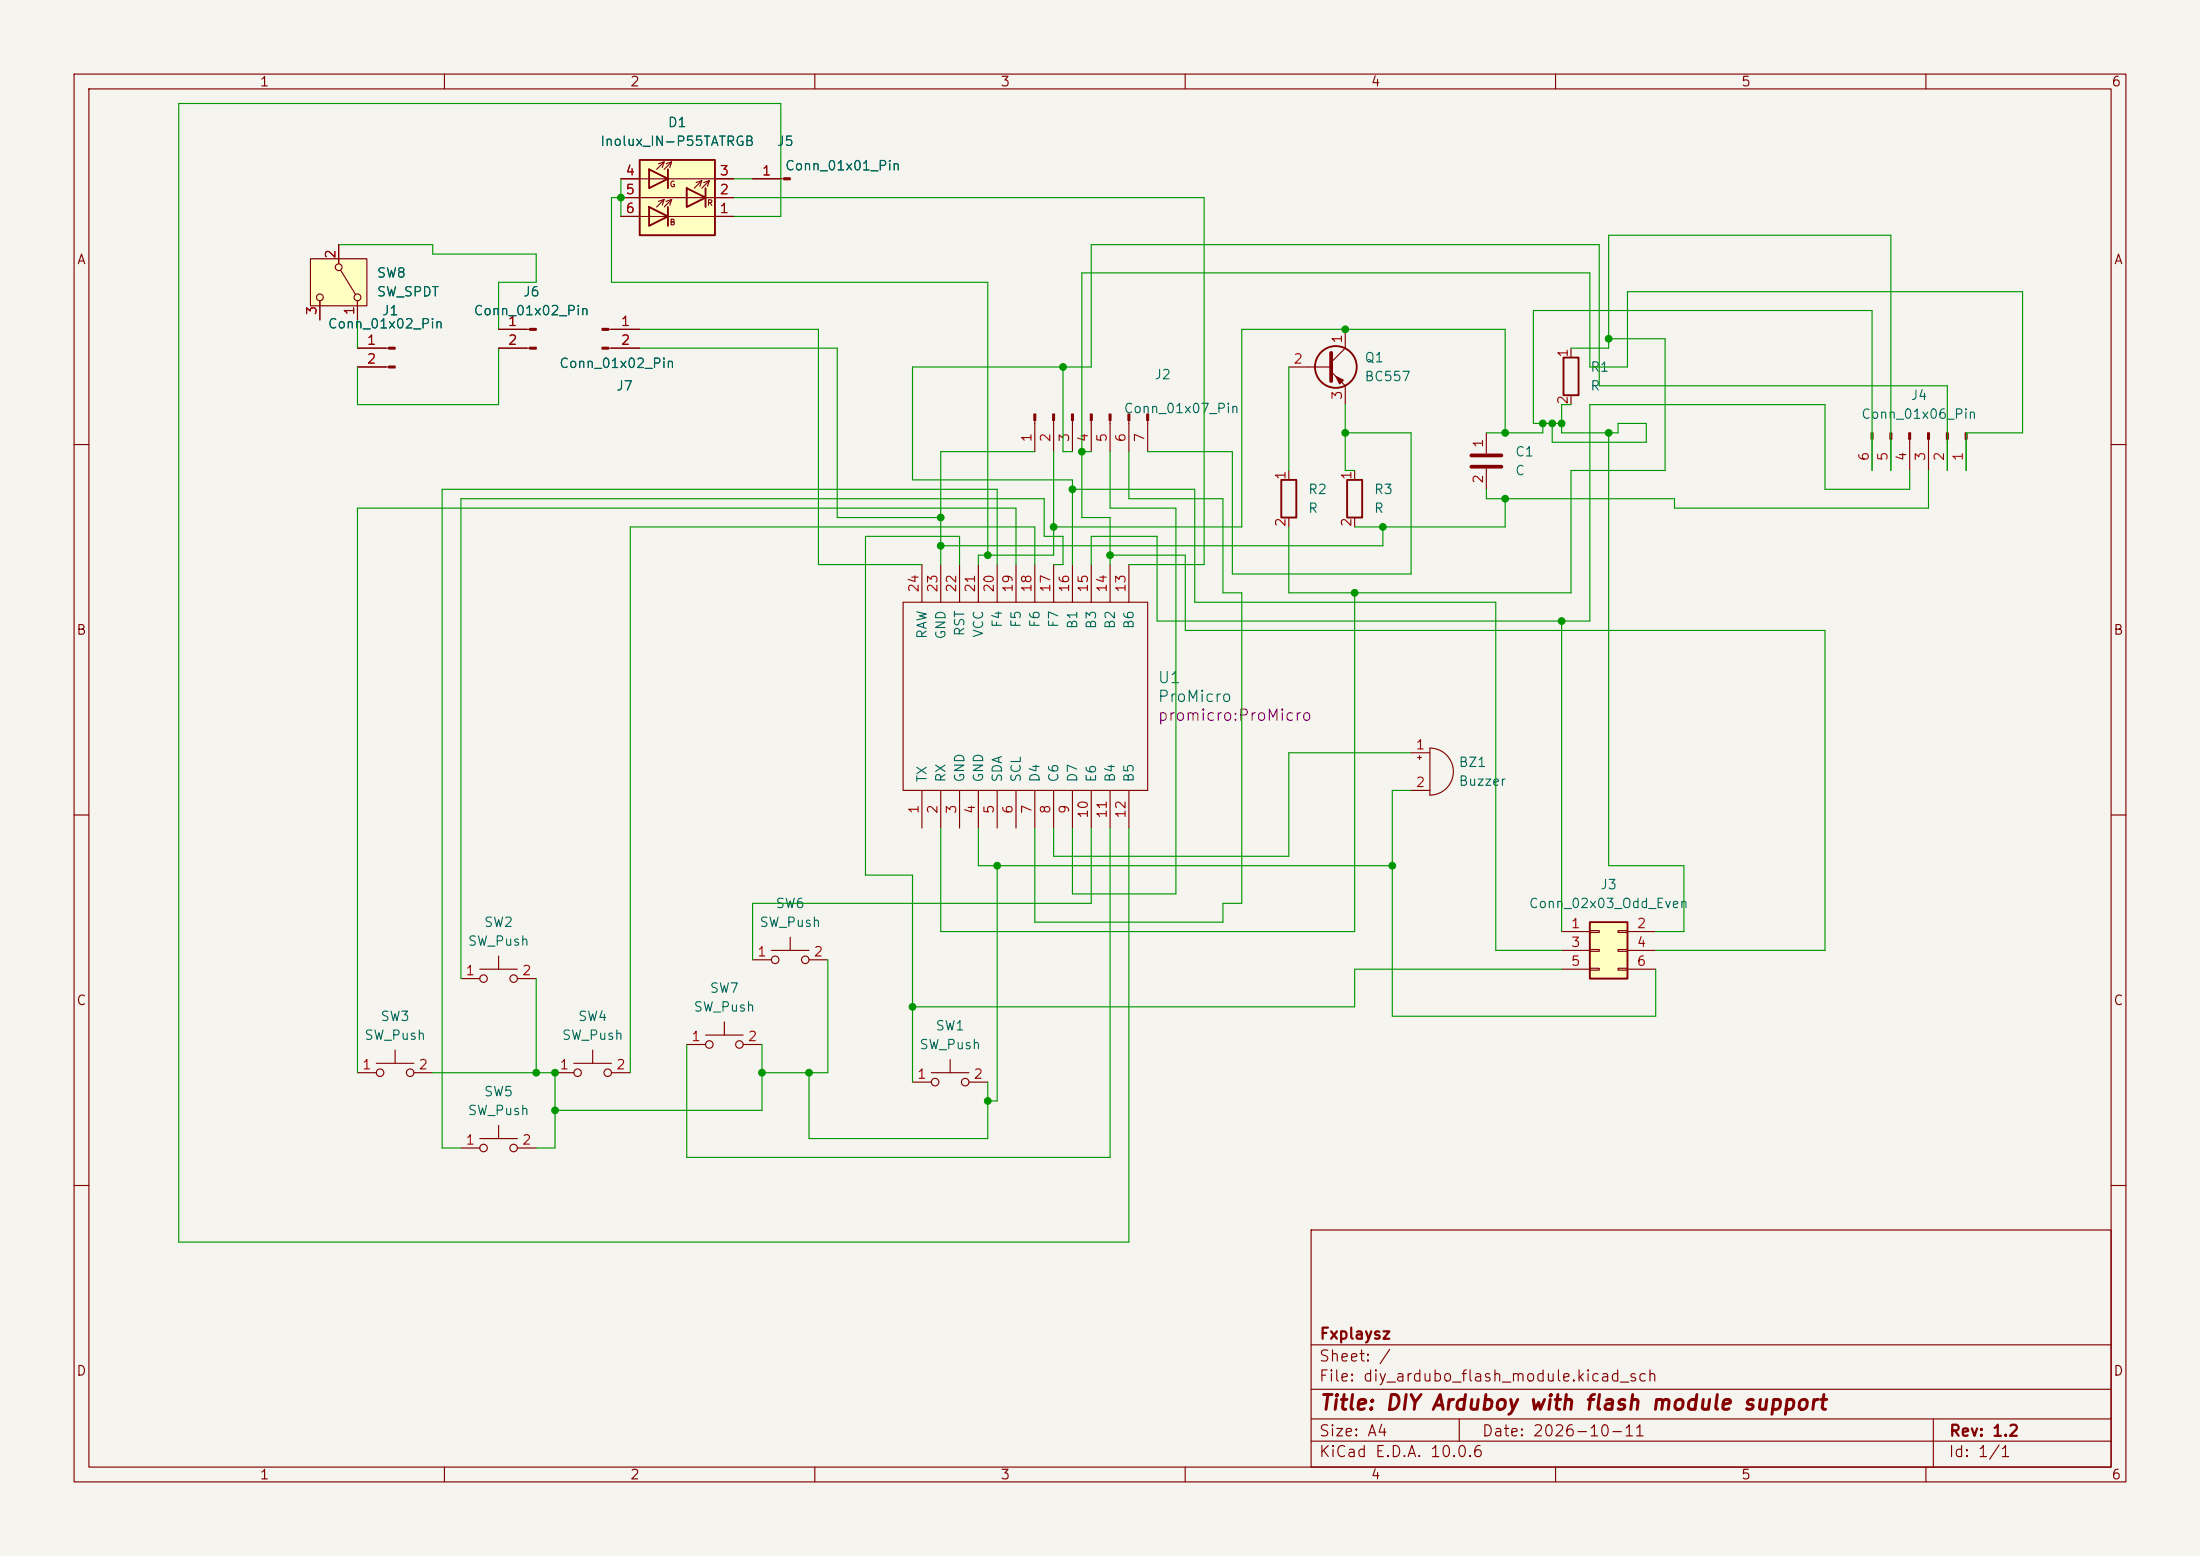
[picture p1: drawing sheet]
<svg xmlns="http://www.w3.org/2000/svg" width="297mm" height="210mm" viewBox="0 0 297 210" stroke-linecap="round" stroke-linejoin="round" font-family="sans-serif">
<path d="M0 0h297v210h-297z" fill="#f5f4ef" stroke="#f5f4ef" stroke-width=".14"/>
<g fill="none" stroke="#840000" stroke-width=".15">
<path d="M10 10h277v190h-277zM12 12h273v186h-273zM60 10v2M110 10v2M160 10v2M210 10v2M260 10v2M48.3 47h4.2M48.3 49.5h4.2M10 60h2M285 60h2M10 110h2"/>
<path d="M285 110h2M10 160h2M177 166h108v32h-108zM285 160h2M60 198v2M110 198v2M160 198v2M177 194.5h108M177 191.5h108M177 187.5h108M177 181.5h108M197 191.5v3"/>
<path d="M210 198v2M260 198v2M261 191.5v6.5"/>
</g>
<g fill="#840000" stroke="#840000" stroke-width=".15">
<path d="M52.5 46.9h.8v.2h-.8z"/>
<path d="M52.5 49.4h.8v.3h-.8z"/>
</g>
<path d="M41.9 34.9h7.6v6.4h-7.6z" fill="#ffffc2"/>
<g fill="none" stroke="#840000" stroke-width=".15">
<path d="M41.9 34.9h7.6v6.4h-7.6zM45.7 33v2.6M46 36.4l2 3.4M43.2 40.6v2.6M48.3 40.6v2.6M67.3 44.5h4.2M67.3 47h4.2M124.5 76.2v5.1M127 76.2v5.1M129.5 76.2v5.1M132.1 76.2v5.1M134.6 76.2v5.1"/>
<path d="M137.2 76.2v5.1M139.7 76.2v5.1M142.2 76.2v5.1M144.8 76.2v5.1M147.3 76.2v5.1M149.9 76.2v5.1M152.4 76.2v5.1M121.9 81.3h33v25.4h-33zM124.5 106.7v5.1M127 106.7v5.1M129.5 106.7v5.1M132.1 106.7v5.1"/>
<path d="M134.6 106.7v5.1M137.2 106.7v5.1M139.7 106.7v5.1M142.2 106.7v5.1M144.8 106.7v5.1M147.3 106.7v5.1M149.9 106.7v5.1M152.4 106.7v5.1M190.5 101.6h2.5M190.5 106.7h2.5M191.4 102.2h.5M191.6 102v.5"/>
<path d="M193 101a3.2 3.2 0 0 1 3.2 3.1 3.2 3.2 0 0 1-3.2 3.2zM62.2 132.1h2.6M64.8 130.8h5M67.3 129v1.8M69.8 132.1h2.6M101.6 129.5h2.5M104.1 128.3h5.1M106.7 126.5v1.8M109.2 129.5h2.6"/>
<circle cx="45.7" cy="36.1" r=".46"/>
<circle cx="43.2" cy="40.1" r=".46"/>
<circle cx="48.3" cy="40.1" r=".46"/>
<circle cx="65.3" cy="132.1" r=".51"/>
<circle cx="69.3" cy="132.1" r=".51"/>
<circle cx="104.6" cy="129.5" r=".51"/>
<circle cx="108.7" cy="129.5" r=".51"/>
</g>
<g fill="#840000" stroke="#840000" stroke-width=".15">
<path d="M71.5 44.3h.9v.3h-.9z"/>
<path d="M71.5 46.9h.9v.2h-.9z"/>
</g>
<path d="M86.4 21.6h10.1v10.2h-10.1z" fill="#ffffc2"/>
<g fill="none" stroke="#840000" stroke-width=".25">
<path d="M86.4 21.6h10.1v10.2h-10.1zM87.6 22.9l2.6 1.2-2.6 1.3zM87.6 27.9l2.6 1.3-2.6 1.3zM90.2 22.9v2.5M90.2 27.9v2.6M92.7 25.4l2.5 1.3-2.5 1.2zM95.2 25.4v2.5M211.1 48.3h2v5h-2zM173 64.8h2v5.1h-2zM181.9 64.8h2v5.1h-2z"/>
<circle cx="180.3" cy="49.5" r="2.82"/>
</g>
<g fill="none" stroke="#840000" stroke-width=".15">
<path d="M83.8 24.1h15.3M83.8 26.7h15.3M83.8 29.2h15.3M88.9 22.1l.8-.3-.3 .8M88.9 27.2l.8-.3-.3 .8M89.7 21.8l-1.1 1.1M89.7 26.9l-1.1 1M89.9 22.1l.8-.3-.3 .8M89.9 27.2l.8-.3-.3 .8M90.7 21.8l-1 1.1M90.7 26.9l-1 1M94 24.6l.7-.2-.2 .7"/>
<path d="M94.7 24.4l-1 1M95 24.6l.8-.2-.3 .7M95.8 24.4l-1.1 1M101.6 24.1h4.2M82.1 44.5h4.3M82.1 47h4.3M139.7 56.7v4.3M142.2 56.7v4.3M144.8 56.7v4.3M147.3 56.7v4.3M149.9 56.7v4.3M152.4 56.7v4.3"/>
<path d="M154.9 56.7v4.3M174 49.5h5.7M179.7 50.2l1.9 1.9v2.5M181.6 44.5v2.5l-1.9 1.9M200.7 58.4v2.8M212.1 47v1.3M212.1 53.3v1.3M252.7 59.3v4.2M255.3 59.3v4.2M257.8 59.3v4.2M260.3 59.3v4.2M262.9 59.3v4.2"/>
<path d="M265.4 59.3v4.2M174 63.5v1.3M174 69.9v1.2M182.9 63.5v1.3M182.9 69.9v1.2M200.7 63.2v2.8M95.2 139.7h5.1M97.8 137.9v1.8M92.7 141h2.5M100.3 141h2.6"/>
<circle cx="95.8" cy="141" r=".51"/>
<circle cx="99.8" cy="141" r=".51"/>
</g>
<g fill="#840000" stroke="#840000" stroke-width=".15">
<path d="M265.3 58.4h.3v.9h-.3z"/>
<path d="M262.8 58.4h.2v.9h-.2z"/>
<path d="M260.2 58.4h.3v.9h-.3z"/>
<path d="M257.7 58.4h.2v.9h-.2z"/>
<path d="M255.1 58.4h.3v.9h-.3z"/>
<path d="M252.6 58.4h.3v.9h-.3z"/>
<path d="M81.3 44.3h.8v.3h-.8z"/>
<path d="M81.3 46.9h.8v.2h-.8z"/>
<path d="M105.8 24h.9v.3h-.9z"/>
<path d="M139.6 55.9h.2v.8h-.2z"/>
<path d="M142.1 55.9h.3v.8h-.3z"/>
<path d="M144.7 55.9h.2v.8h-.2z"/>
<path d="M147.2 55.9h.2v.8h-.2z"/>
<path d="M149.7 55.9h.3v.8h-.3z"/>
<path d="M152.3 55.9h.2v.8h-.2z"/>
<path d="M154.8 55.9h.3v.8h-.3z"/>
<path d="M180.3 50.8l1.1 .5-.6 .5z"/>
</g>
<path d="M179.7 47.6v3.8M198.6 61.5h4.1M198.6 63h4.1" fill="none" stroke="#840000" stroke-width=".51"/>
<path d="M214.6 124.5h5.1v7.6h-5.1z" fill="#ffffc2"/>
<path d="M214.6 124.5h5.1v7.6h-5.1z" fill="none" stroke="#840000" stroke-width=".25"/>
<g fill="none" stroke="#840000" stroke-width=".15">
<path d="M45.7 33v2.6M83.8 29.2h2.6M83.8 26.7h2.6M83.8 24.1h2.6M96.5 29.2h2.6M96.5 26.7h2.6M96.5 24.1h2.6M101.6 24.1h3.8M43.2 40.6v2.6M48.3 47h3.8M48.3 49.5h3.8M48.3 40.6v2.6"/>
<path d="M67.3 44.5h3.8M67.3 47h3.8M82.5 44.5h3.9M82.5 47h3.9M210.8 125.7h3.8M210.8 128.3h3.8M210.8 130.8h3.8M214.6 125.6h1.3v.3h-1.3zM214.6 128.1h1.3v.3h-1.3zM214.6 130.7h1.3v.2h-1.3zM218.4 125.6h1.3v.3h-1.3zM218.4 128.1h1.3v.3h-1.3z"/>
<path d="M218.4 130.7h1.3v.2h-1.3zM219.7 125.7h3.8M219.7 128.3h3.8M219.7 130.8h3.8M48.3 144.8h2.5M50.8 143.5h5.1M53.3 141.7v1.8M55.9 144.8h2.5M62.2 154.9h2.6M64.8 153.7h5M67.3 151.9v1.8M69.8 154.9h2.6"/>
<path d="M74.9 144.8h2.6M77.5 143.5h5M80 141.7v1.8M82.5 144.8h2.6M123.2 146.1h2.5M125.7 144.8h5.1M128.3 143v1.8M130.8 146.1h2.5"/>
<circle cx="51.3" cy="144.8" r=".51"/>
<circle cx="55.4" cy="144.8" r=".51"/>
<circle cx="65.3" cy="154.9" r=".51"/>
<circle cx="69.3" cy="154.9" r=".51"/>
<circle cx="78" cy="144.8" r=".51"/>
<circle cx="82" cy="144.8" r=".51"/>
<circle cx="126.2" cy="146.1" r=".51"/>
<circle cx="130.3" cy="146.1" r=".51"/>
</g>
<g fill="none" stroke="#009600" stroke-width=".15">
<path d="M45.7 33h12.7v1.3h14v3.8h-5.1v6.4M83.8 26.7h-1.3v11.4h50.8v36.8M83.8 24.1v5.1M99.1 29.2h6.3v-15.2h-81.3v153.6h128.3v-55.8M99.1 26.7h63.5v49.5h-10.2M99.1 24.1h2.5M48.3 43.2v3.8M67.3 47v7.6h-19v-5.1M86.4 44.5h24.1v31.7h14M86.4 47h26.6v22.9h14M143.5 49.5v11.5h1.3M174 49.5v14"/>
<path d="M181.6 58.4h8.9v19.1h-24.1v-16.5h-11.5M181.6 54.6v8.9h1.3M203.2 58.4v-13.9h-35.6v26.6h-25.4M208.3 57.2v1.2h-7.6M210.8 57.2h-3.8v-15.3h45.7v21.6M212.1 54.6h-1.3v3.8h7.6v-1.2h3.8v2.5h-12.7v-2.5M212.1 47h5.1v-15.2h38.1v31.7M217.2 45.7h7.6v17.8h-12.7v16.5h-38.1v-8.9M217.2 58.4v58.4h10.1v8.9h-3.8M129.5 76.2v-3.8h-12.7v45.7h6.4v28M134.6 76.2v-10.2h-74.9v88.9h2.5M137.2 76.2v-7.6h-88.9v76.2"/>
<path d="M139.7 61h-12.7v15.2M139.7 76.2v-5.1h-54.6v73.7M142.2 61v13.9h-10.1v1.3M142.2 76.2h1.3v-3.8h-2.5v-5.1h-78.8v64.8M144.8 66h16.5v15.3h40.6v47h8.9M146 61h1.3M149.9 61v7.6h8.8v52.1h-13.9v-8.9M149.9 74.9h10.1v10.2h86.4v43.2h-22.9M152.4 61v6.3h12.7v12.7h2.5v41.9h-2.5v2.6h-25.4v-12.7M186.7 71.1v2.6h-59.7M203.2 67.3v3.8h-20.3M257.8 63.5v2.5h-11.4v-11.4h-31.8v29.2h-58.4v-11.4h-8.9v3.8"/>
<path d="M260.3 63.5v5.1h-34.2v-1.3h-25.4v-1.3M262.9 63.5v-11.4h-47v-19.1h-68.6v16.5h-24.1v15.3h21.6v11.4M265.4 63.5v-5.1h7.6v-19h-53.3v10.1h-5.1v-12.7h-68.6v33.1h3.9v6.3M182.9 80v45.7h-55.9v-13.9M210.8 83.8v41.9M132.1 111.8v5h55.9M134.6 116.8v31.8h-1.3M147.3 111.8v10.1h-45.7v7.6M149.9 111.8v44.4h-57.2v-15.2M190.5 101.6h-16.5v14h-31.8v-3.8M190.5 106.7h-2.5v30.5h35.5v-6.4M72.4 132.1v12.7"/>
<path d="M111.8 129.5v15.3h-8.9M210.8 130.8h-27.9v5.1h-59.7M58.4 144.8h16.5v10.1h-2.5M102.9 141v8.9h-28M109.2 144.8v8.9h24.1v-7.6"/>
</g>
<g fill="#009600" stroke="#009600" stroke-width=".14">
<circle cx="123.2" cy="135.9" r=".46"/>
<circle cx="133.3" cy="74.9" r=".46"/>
<circle cx="134.6" cy="116.8" r=".46"/>
<circle cx="142.2" cy="71.1" r=".46"/>
<circle cx="146" cy="61" r=".46"/>
<circle cx="149.9" cy="74.9" r=".46"/>
<circle cx="144.8" cy="66" r=".46"/>
<circle cx="127" cy="73.7" r=".46"/>
<circle cx="127" cy="69.9" r=".46"/>
<circle cx="209.5" cy="57.2" r=".46"/>
<circle cx="210.8" cy="57.2" r=".46"/>
<circle cx="208.3" cy="57.2" r=".46"/>
<circle cx="217.2" cy="45.7" r=".46"/>
<circle cx="188" cy="116.8" r=".46"/>
<circle cx="74.9" cy="144.8" r=".46"/>
<circle cx="102.9" cy="144.8" r=".46"/>
<circle cx="74.9" cy="149.9" r=".46"/>
<circle cx="72.4" cy="144.8" r=".46"/>
<circle cx="83.8" cy="26.7" r=".46"/>
<circle cx="143.5" cy="49.5" r=".46"/>
<circle cx="181.6" cy="58.4" r=".46"/>
<circle cx="181.6" cy="44.5" r=".46"/>
<circle cx="203.2" cy="67.3" r=".46"/>
<circle cx="186.7" cy="71.1" r=".46"/>
<circle cx="182.9" cy="80" r=".46"/>
<circle cx="217.2" cy="58.4" r=".46"/>
<circle cx="203.2" cy="58.4" r=".46"/>
<circle cx="210.8" cy="83.8" r=".46"/>
<circle cx="133.3" cy="148.6" r=".46"/>
<circle cx="109.2" cy="144.8" r=".46"/>
</g>
<text font-size="2" fill="#840000" x="178" y="190.8">Title: DIY Arduboy with flash module support</text>
<g font-size="1.5" fill="#006464">
<text x="156.2" y="92.6">U1</text>
<text x="156.2" y="95.1">ProMicro</text>
</g>
<text font-size="1.5" fill="#840084" x="156.2" y="97.7">promicro:ProMicro</text>
<g font-size="1.5" fill="#840000">
<text x="178" y="184.1">Sheet: /</text>
<text x="178" y="181.1">Fxplaysz</text>
<text x="178" y="186.8">File: diy_ardubo_flash_module.kicad_sch</text>
<text x="178" y="197">KiCad E.D.A. 10.0.6</text>
<text x="178" y="194.2">Size: A4</text>
<text x="200" y="194.2">Date: 2026-10-11</text>
<text x="263" y="197">Id: 1/1</text>
<text x="263" y="194.2">Rev: 1.2</text>
</g>
<g font-size="1.3" fill="#840000">
<text x="35" y="12">1</text>
<text x="85" y="12">2</text>
<text x="135" y="12">3</text>
<text x="185" y="12">4</text>
<text x="235" y="12">5</text>
<text x="285" y="12">6</text>
<text x="10.3" y="36">A</text>
<text x="285.3" y="36">A</text>
<text x="10.2" y="86">B</text>
<text x="285.2" y="86">B</text>
<text x="10.2" y="136">C</text>
<text x="285.2" y="136">C</text>
<text x="10.2" y="186">D</text>
<text x="285.2" y="186">D</text>
<text x="35" y="200">1</text>
<text x="85" y="200">2</text>
<text x="135" y="200">3</text>
<text x="185" y="200">4</text>
<text x="235" y="200">5</text>
<text x="285" y="200">6</text>
</g>
<g font-size="1.3" fill="#006464">
<text x="90.1" y="17.5">D1</text>
<text x="80.9" y="20">Inolux_IN-P55TATRGB</text>
<text x="104.8" y="20">J5</text>
<text x="105.9" y="23.3">Conn_01x01_Pin</text>
<text x="50.8" y="37.8">SW8</text>
<text x="50.8" y="40.3">SW_SPDT</text>
<text x="70.5" y="40.3">J6</text>
<text x="44.2" y="44.7">Conn_01x02_Pin</text>
<text x="51.5" y="42.9">J1</text>
<text x="63.9" y="42.9">Conn_01x02_Pin</text>
<text x="75.4" y="50">Conn_01x02_Pin</text>
<text x="83.1" y="53">J7</text>
<text x="155.8" y="51.5">J2</text>
<text x="184.1" y="49.2">Q1</text>
<text x="184.1" y="51.8">BC557</text>
<text x="214.6" y="50.5">R1</text>
<text x="214.6" y="53">R</text>
<text x="151.6" y="56.1">Conn_01x07_Pin</text>
<text x="251.2" y="56.8">Conn_01x06_Pin</text>
<text x="257.9" y="54.3">J4</text>
<text x="204.5" y="61.9">C1</text>
<text x="204.5" y="64.5">C</text>
<text x="176.5" y="67">R2</text>
<text x="176.5" y="69.5">R</text>
<text x="185.4" y="67">R3</text>
<text x="185.4" y="69.5">R</text>
<text x="125.4" y="86.3" transform="rotate(-90 125.4 86.3)">RAW</text>
<text x="128" y="86.4" transform="rotate(-90 128 86.4)">GND</text>
<text x="130.5" y="86" transform="rotate(-90 130.5 86)">RST</text>
<text x="133" y="86.2" transform="rotate(-90 133 86.2)">VCC</text>
<text x="135.6" y="84.8" transform="rotate(-90 135.6 84.8)">F4</text>
<text x="138.1" y="84.8" transform="rotate(-90 138.1 84.8)">F5</text>
<text x="140.7" y="84.8" transform="rotate(-90 140.7 84.8)">F6</text>
<text x="143.2" y="84.8" transform="rotate(-90 143.2 84.8)">F7</text>
<text x="145.7" y="85" transform="rotate(-90 145.7 85)">B1</text>
<text x="148.3" y="85" transform="rotate(-90 148.3 85)">B3</text>
<text x="150.8" y="85" transform="rotate(-90 150.8 85)">B2</text>
<text x="153.4" y="85" transform="rotate(-90 153.4 85)">B6</text>
<text x="125.4" y="105.7" transform="rotate(-90 125.4 105.7)">TX</text>
<text x="128" y="105.7" transform="rotate(-90 128 105.7)">RX</text>
<text x="130.5" y="105.7" transform="rotate(-90 130.5 105.7)">GND</text>
<text x="133" y="105.7" transform="rotate(-90 133 105.7)">GND</text>
<text x="135.6" y="105.7" transform="rotate(-90 135.6 105.7)">SDA</text>
<text x="138.1" y="105.7" transform="rotate(-90 138.1 105.7)">SCL</text>
<text x="140.7" y="105.7" transform="rotate(-90 140.7 105.7)">D4</text>
<text x="143.2" y="105.7" transform="rotate(-90 143.2 105.7)">C6</text>
<text x="145.7" y="105.7" transform="rotate(-90 145.7 105.7)">D7</text>
<text x="148.3" y="105.7" transform="rotate(-90 148.3 105.7)">E6</text>
<text x="150.8" y="105.7" transform="rotate(-90 150.8 105.7)">B4</text>
<text x="153.4" y="105.7" transform="rotate(-90 153.4 105.7)">B5</text>
<text x="196.8" y="103.8">BZ1</text>
<text x="196.8" y="106.4">Buzzer</text>
<text x="65.2" y="125.4">SW2</text>
<text x="102.4" y="125.4">SW_Push</text>
<text x="104.6" y="122.9">SW6</text>
<text x="206.3" y="122.9">Conn_02x03_Odd_Even</text>
<text x="216" y="120.3">J3</text>
<text x="63.1" y="128">SW_Push</text>
<text x="93.6" y="136.9">SW_Push</text>
<text x="95.7" y="134.3">SW7</text>
<text x="49.1" y="140.7">SW_Push</text>
<text x="51.3" y="138.1">SW3</text>
<text x="75.8" y="140.7">SW_Push</text>
<text x="77.9" y="138.1">SW4</text>
<text x="124" y="141.9">SW_Push</text>
<text x="126.2" y="139.4">SW1</text>
<text x="65.2" y="148.3">SW5</text>
<text x="63.1" y="150.8">SW_Push</text>
</g>
<g font-size="1.3" fill="#a90000">
<text x="84.4" y="24">4</text>
<text x="97.1" y="24">3</text>
<text x="102.8" y="24">1</text>
<text x="84.4" y="26.5">5</text>
<text x="84.4" y="29.1">6</text>
<text x="97.1" y="29.1">1</text>
<text x="97.1" y="26.5">2</text>
<text x="45.6" y="35" transform="rotate(-90 45.6 35)">2</text>
<text x="43" y="42.6" transform="rotate(-90 43 42.6)">3</text>
<text x="48.1" y="42.6" transform="rotate(-90 48.1 42.6)">1</text>
<text x="49.4" y="46.9">1</text>
<text x="68.5" y="44.3">1</text>
<text x="68.5" y="46.9">2</text>
<text x="83.7" y="44.3">1</text>
<text x="83.7" y="46.9">2</text>
<text x="181.5" y="46.5" transform="rotate(-90 181.5 46.5)">1</text>
<text x="49.4" y="49.4">2</text>
<text x="174.5" y="49.4">2</text>
<text x="212" y="48.4" transform="rotate(-90 212 48.4)">1</text>
<text x="139.6" y="59.8" transform="rotate(-90 139.6 59.8)">1</text>
<text x="142.1" y="59.8" transform="rotate(-90 142.1 59.8)">2</text>
<text x="144.6" y="59.8" transform="rotate(-90 144.6 59.8)">3</text>
<text x="147.2" y="59.8" transform="rotate(-90 147.2 59.8)">4</text>
<text x="149.7" y="59.8" transform="rotate(-90 149.7 59.8)">5</text>
<text x="152.3" y="59.8" transform="rotate(-90 152.3 59.8)">6</text>
<text x="154.8" y="59.8" transform="rotate(-90 154.8 59.8)">7</text>
<text x="181.5" y="54.1" transform="rotate(-90 181.5 54.1)">3</text>
<text x="212" y="54.7" transform="rotate(-90 212 54.7)">2</text>
<text x="173.9" y="64.9" transform="rotate(-90 173.9 64.9)">1</text>
<text x="182.7" y="64.9" transform="rotate(-90 182.7 64.9)">1</text>
<text x="200.5" y="65.4" transform="rotate(-90 200.5 65.4)">2</text>
<text x="200.5" y="60.5" transform="rotate(-90 200.5 60.5)">1</text>
<text x="252.6" y="62.3" transform="rotate(-90 252.6 62.3)">6</text>
<text x="255.1" y="62.3" transform="rotate(-90 255.1 62.3)">5</text>
<text x="257.7" y="62.3" transform="rotate(-90 257.7 62.3)">4</text>
<text x="260.2" y="62.3" transform="rotate(-90 260.2 62.3)">3</text>
<text x="262.8" y="62.3" transform="rotate(-90 262.8 62.3)">2</text>
<text x="265.3" y="62.3" transform="rotate(-90 265.3 62.3)">1</text>
<text x="173.9" y="71.2" transform="rotate(-90 173.9 71.2)">2</text>
<text x="182.7" y="71.2" transform="rotate(-90 182.7 71.2)">2</text>
<text x="124.3" y="80.1" transform="rotate(-90 124.3 80.1)">24</text>
<text x="126.9" y="80.1" transform="rotate(-90 126.9 80.1)">23</text>
<text x="129.4" y="80.1" transform="rotate(-90 129.4 80.1)">22</text>
<text x="131.9" y="80.1" transform="rotate(-90 131.9 80.1)">21</text>
<text x="134.5" y="80.1" transform="rotate(-90 134.5 80.1)">20</text>
<text x="137" y="80.1" transform="rotate(-90 137 80.1)">19</text>
<text x="139.6" y="80.1" transform="rotate(-90 139.6 80.1)">18</text>
<text x="142.1" y="80.1" transform="rotate(-90 142.1 80.1)">17</text>
<text x="144.6" y="80.1" transform="rotate(-90 144.6 80.1)">16</text>
<text x="147.2" y="80.1" transform="rotate(-90 147.2 80.1)">15</text>
<text x="149.7" y="80.1" transform="rotate(-90 149.7 80.1)">14</text>
<text x="152.3" y="80.1" transform="rotate(-90 152.3 80.1)">13</text>
<text x="191" y="101.5">1</text>
<text x="191" y="106.5">2</text>
<text x="124.3" y="110" transform="rotate(-90 124.3 110)">1</text>
<text x="126.9" y="110" transform="rotate(-90 126.9 110)">2</text>
<text x="129.4" y="110" transform="rotate(-90 129.4 110)">3</text>
<text x="131.9" y="110" transform="rotate(-90 131.9 110)">4</text>
<text x="134.5" y="110" transform="rotate(-90 134.5 110)">5</text>
<text x="137" y="110" transform="rotate(-90 137 110)">6</text>
<text x="139.6" y="110" transform="rotate(-90 139.6 110)">7</text>
<text x="142.1" y="110" transform="rotate(-90 142.1 110)">8</text>
<text x="144.6" y="110" transform="rotate(-90 144.6 110)">9</text>
<text x="147.2" y="110.6" transform="rotate(-90 147.2 110.6)">10</text>
<text x="149.7" y="110.6" transform="rotate(-90 149.7 110.6)">11</text>
<text x="152.3" y="110.6" transform="rotate(-90 152.3 110.6)">12</text>
<text x="212" y="125.6">1</text>
<text x="220.9" y="125.6">2</text>
<text x="62.8" y="131.9">1</text>
<text x="70.4" y="131.9">2</text>
<text x="102.1" y="129.4">1</text>
<text x="109.8" y="129.4">2</text>
<text x="212" y="128.1">3</text>
<text x="212" y="130.7">5</text>
<text x="220.9" y="128.1">4</text>
<text x="220.9" y="130.7">6</text>
<text x="93.2" y="140.8">1</text>
<text x="100.9" y="140.8">2</text>
<text x="48.8" y="144.6">1</text>
<text x="56.4" y="144.6">2</text>
<text x="75.5" y="144.6">1</text>
<text x="83.1" y="144.6">2</text>
<text x="123.7" y="145.9">1</text>
<text x="131.3" y="145.9">2</text>
<text x="62.8" y="154.8">1</text>
<text x="70.4" y="154.8">2</text>
</g>
<g font-size=".8" fill="#840000">
<text x="90.3" y="25.4">G</text>
<text x="95.4" y="28">R</text>
<text x="90.3" y="30.6">B</text>
</g>
</svg>
